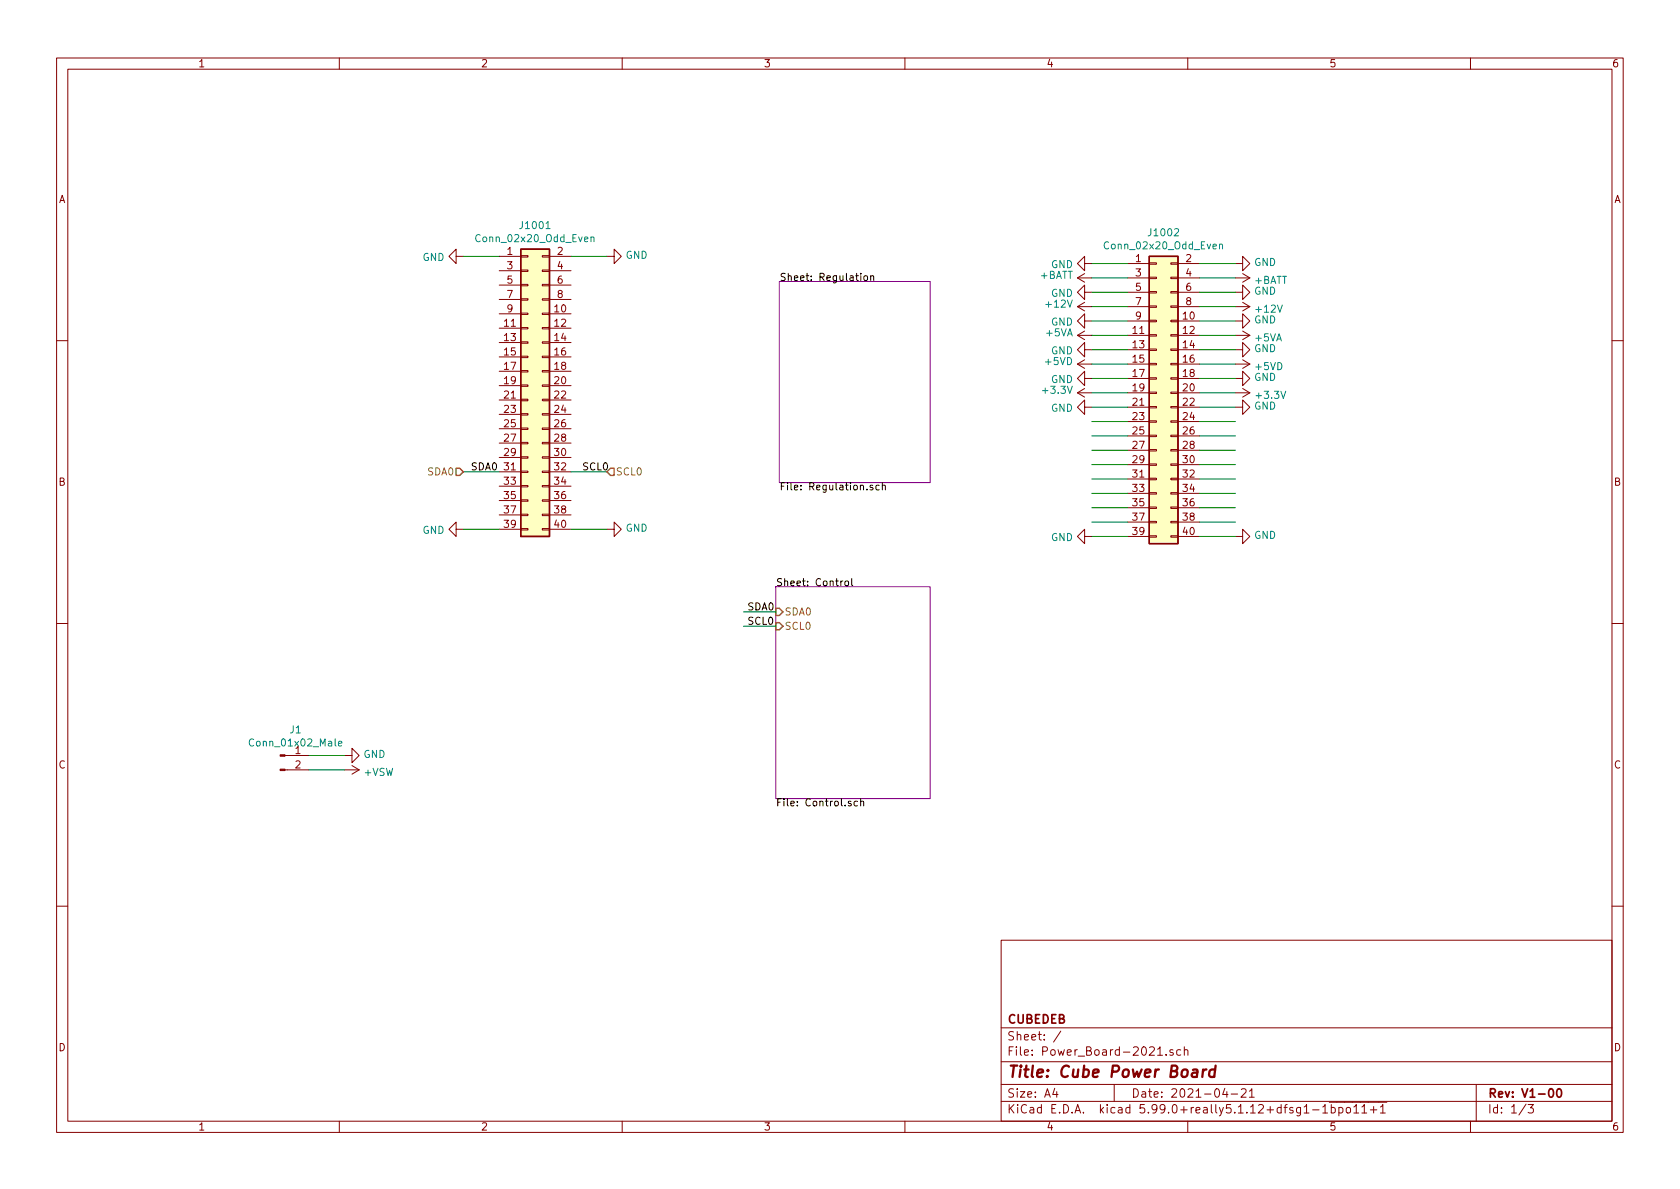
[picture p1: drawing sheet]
<svg xmlns="http://www.w3.org/2000/svg" width="297mm" height="210mm" viewBox="0 0 297 210" stroke-linecap="round" stroke-linejoin="round" font-family="sans-serif">
<g fill="none" stroke="#840000" stroke-width=".18">
<path d="M10 10.3h277v189.9h-277zM12 12.2h273v186.1h-273zM60 10.3v1.9M110 10.3v1.9M160 10.3v1.9M210 10.3v1.9M260 10.3v1.9M80.6 45.3v-1.2l-1.2 1.2 1.2 1.3v-1.3h1.3M88.3 45.3h3.8M88.3 55.5h3.8M88.3 58h3.8M88.3 47.9h3.8"/>
<path d="M88.3 50.4h3.8M88.3 53h3.8M92.1 57.9h1.2v.3h-1.2zM92.1 55.4h1.2v.2h-1.2zM92.1 52.8h1.2v.3h-1.2zM92.1 50.3h1.2v.2h-1.2zM92.1 47.7h1.2v.3h-1.2zM92.1 45.2h1.2v.3h-1.2zM95.9 57.9h1.3v.3h-1.3zM95.9 55.4h1.3v.2h-1.3zM95.9 52.8h1.3v.3h-1.3zM95.9 50.3h1.3v.2h-1.3z"/>
<path d="M95.9 47.7h1.3v.3h-1.3zM95.9 45.2h1.3v.3h-1.3zM97.2 45.3h3.8M97.2 55.5h3.8M97.2 58h3.8M97.2 47.9h3.8M97.2 50.4h3.8M97.2 53h3.8M107.3 45.3h1.3v-1.2l1.3 1.2-1.3 1.3v-1.3M190.5 59.3h2.5M190.5 59.3l1.3 .8M190.5 54.2h2.5"/>
<path d="M190.5 54.2l1.3 .8M190.5 49.1h2.5M190.5 49.1l1.3 .8M191.8 56.8v-1.3l-1.3 1.3 1.3 1.2v-1.2h1.2M191.8 51.7v-1.3l-1.3 1.3 1.3 1.3v-1.3h1.2M191.8 46.6v-1.3l-1.3 1.3 1.3 1.3v-1.3h1.2M191.8 58.5l-1.3 .8M191.8 53.5l-1.3 .7M191.8 48.4l-1.3 .7M199.4 59.3h3.8M199.4 54.2h3.8M199.4 49.1h3.8"/>
<path d="M199.4 46.6h3.8M199.4 56.8h3.8M199.4 51.7h3.8M203.2 59.2h1.3v.2h-1.3zM203.2 56.6h1.3v.3h-1.3zM203.2 54.1h1.3v.3h-1.3zM203.2 51.6h1.3v.2h-1.3zM203.2 49h1.3v.3h-1.3zM203.2 46.5h1.3v.2h-1.3zM207 59.2h1.3v.2h-1.3zM207 56.6h1.3v.3h-1.3zM207 54.1h1.3v.3h-1.3z"/>
<path d="M207 51.6h1.3v.2h-1.3zM207 49h1.3v.3h-1.3zM207 46.5h1.3v.2h-1.3zM208.3 59.3h3.8M208.3 54.2h3.8M208.3 49.1h3.8M208.3 46.6h3.8M208.3 56.8h3.8M208.3 51.7h3.8M218.4 46.6h1.3v-1.3l1.3 1.3-1.3 1.3v-1.3M218.4 56.8h1.3v-1.3l1.3 1.3-1.3 1.2v-1.2M218.4 51.7h1.3v-1.3l1.3 1.3-1.3 1.3v-1.3"/>
<path d="M218.4 59.3h2.6M218.4 54.2h2.6M218.4 49.1h2.6M219.7 58.5l1.3 .8M219.7 53.5l1.3 .7M219.7 48.4l1.3 .7M221 59.3l-1.3 .8M221 54.2l-1.3 .8M221 49.1l-1.3 .8M10 60.2h2M88.3 60.6h3.8M88.3 63.1h3.8"/>
<path d="M88.3 65.7h3.8M88.3 68.2h3.8M88.3 70.7h3.8M88.3 73.3h3.8M88.3 75.8h3.8M88.3 78.4h3.8M92.1 73.1h1.2v.3h-1.2zM92.1 75.7h1.2v.2h-1.2zM92.1 78.2h1.2v.3h-1.2zM92.1 70.6h1.2v.3h-1.2zM92.1 65.5h1.2v.3h-1.2zM92.1 63h1.2v.2h-1.2z"/>
<path d="M92.1 60.4h1.2v.3h-1.2zM92.1 68.1h1.2v.2h-1.2zM95.9 73.1h1.3v.3h-1.3zM95.9 75.7h1.3v.2h-1.3zM95.9 78.2h1.3v.3h-1.3zM95.9 70.6h1.3v.3h-1.3zM95.9 65.5h1.3v.3h-1.3zM95.9 63h1.3v.2h-1.3zM95.9 60.4h1.3v.3h-1.3zM95.9 68.1h1.3v.2h-1.3zM97.2 60.6h3.8M97.2 63.1h3.8"/>
<path d="M97.2 65.7h3.8M97.2 68.2h3.8M97.2 70.7h3.8M97.2 73.3h3.8M97.2 75.8h3.8M97.2 78.4h3.8M190.5 64.4l1.3 .7M190.5 64.4h2.5M190.5 69.5h2.5M190.5 69.5l1.3 .7M191.8 61.8v-1.2l-1.3 1.2 1.3 1.3v-1.3h1.2M191.8 66.9v-1.2l-1.3 1.2 1.3 1.3v-1.3h1.2"/>
<path d="M191.8 72v-1.3l-1.3 1.3 1.3 1.3v-1.3h1.2M191.8 63.6l-1.3 .8M191.8 68.7l-1.3 .8M199.4 64.4h3.8M199.4 61.8h3.8M199.4 66.9h3.8M199.4 69.5h3.8M199.4 72h3.8M199.4 74.5h3.8M199.4 77.1h3.8M199.4 79.6h3.8M203.2 74.4h1.3v.3h-1.3z"/>
<path d="M203.2 77h1.3v.2h-1.3zM203.2 79.5h1.3v.3h-1.3zM203.2 71.9h1.3v.2h-1.3zM203.2 66.8h1.3v.3h-1.3zM203.2 64.3h1.3v.2h-1.3zM203.2 61.7h1.3v.3h-1.3zM203.2 69.3h1.3v.3h-1.3zM207 74.4h1.3v.3h-1.3zM207 77h1.3v.2h-1.3zM207 79.5h1.3v.3h-1.3zM207 71.9h1.3v.2h-1.3zM207 66.8h1.3v.3h-1.3z"/>
<path d="M207 64.3h1.3v.2h-1.3zM207 61.7h1.3v.3h-1.3zM207 69.3h1.3v.3h-1.3zM208.3 64.4h3.8M208.3 61.8h3.8M208.3 66.9h3.8M208.3 69.5h3.8M208.3 72h3.8M208.3 74.5h3.8M208.3 77.1h3.8M208.3 79.6h3.8M218.4 61.8h1.3v-1.2l1.3 1.2-1.3 1.3v-1.3"/>
<path d="M218.4 66.9h1.3v-1.2l1.3 1.2-1.3 1.3v-1.3M218.4 72h1.3v-1.3l1.3 1.3-1.3 1.3v-1.3M218.4 64.4h2.6M218.4 69.5h2.6M219.7 63.6l1.3 .8M219.7 68.7l1.3 .8M221 64.4l-1.3 .7M221 69.5l-1.3 .7M285 60.2h2M80.6 93.6v-1.3l-1.2 1.3 1.2 1.3v-1.3h1.3M88.3 80.9h3.8M88.3 83.4h3.8"/>
<path d="M88.3 86h3.8M88.3 88.5h3.8M88.3 91.1h3.8M88.3 93.6h3.8M92.1 80.8h1.2v.2h-1.2zM92.1 83.3h1.2v.3h-1.2zM92.1 85.8h1.2v.3h-1.2zM92.1 88.4h1.2v.2h-1.2zM92.1 90.9h1.2v.3h-1.2zM92.1 93.5h1.2v.2h-1.2zM95.9 80.8h1.3v.2h-1.3zM95.9 83.3h1.3v.3h-1.3z"/>
<path d="M95.9 85.8h1.3v.3h-1.3zM95.9 88.4h1.3v.2h-1.3zM95.9 90.9h1.3v.3h-1.3zM95.9 93.5h1.3v.2h-1.3zM97.2 80.9h3.8M97.2 83.4h3.8M97.2 86h3.8M97.2 88.5h3.8M97.2 91.1h3.8M97.2 93.6h3.8M107.3 93.6h1.3v-1.3l1.3 1.3-1.3 1.3v-1.3M191.8 94.9v-1.3l-1.3 1.3 1.3 1.2v-1.2h1.2"/>
<path d="M199.4 82.2h3.8M199.4 84.7h3.8M199.4 87.2h3.8M199.4 89.8h3.8M199.4 92.3h3.8M199.4 94.9h3.8M203.2 82h1.3v.3h-1.3zM203.2 84.6h1.3v.2h-1.3zM203.2 87.1h1.3v.3h-1.3zM203.2 89.7h1.3v.2h-1.3zM203.2 92.2h1.3v.3h-1.3zM203.2 94.7h1.3v.3h-1.3z"/>
<path d="M207 82h1.3v.3h-1.3zM207 84.6h1.3v.2h-1.3zM207 87.1h1.3v.3h-1.3zM207 89.7h1.3v.2h-1.3zM207 92.2h1.3v.3h-1.3zM207 94.7h1.3v.3h-1.3zM208.3 82.2h3.8M208.3 84.7h3.8M208.3 87.2h3.8M208.3 89.8h3.8M208.3 92.3h3.8M208.3 94.9h3.8"/>
<path d="M218.4 94.9h1.3v-1.3l1.3 1.3-1.3 1.2v-1.2M10 110.3h2M285 110.3h2M50.4 136.1h4.2M50.4 133.6h4.2M61 133.6h1.2v-1.3l1.3 1.3-1.3 1.3v-1.3M61 136.1h2.5M62.2 135.4l1.3 .7M63.5 136.1l-1.3 .8M10 160.2h2M177 166.3h108v32h-108zM285 160.2h2"/>
<path d="M60 198.3v1.9M110 198.3v1.9M160 198.3v1.9M177 194.8h108M177 191.8h108M177 187.8h108M177 181.8h108M186.5 192.5l-.4 1h1M186.8 193v1M187.6 182.3l-1.3 2M197 191.8v3M204.7 185.5l.4-.4v1.5"/>
<path d="M204.7 186.6h.8M206.2 186.5v.1M207.4 185.7l-.4-.1-.2 .2 .1 .2 .5 .2v.3h-.6M208.8 185.7l-.5-.1-.2 .3v.6l.2 .1 .5-.1M209.4 185.7l.2-.1 .4 .1v.9M209.4 185.1v1.5M210 198.3v1.9M216.6 192.5l-.4 1h.9M216.9 193v1M217.7 193.5h1.1M219.5 192.7l.2-.2h.3l.3 .2v.3v.2l-.9 .8h.9M220.9 193l.4-.5v1.5"/>
<path d="M220.9 194h.9M230.6 196.8h.8M232.1 196.3h1.1M233.9 195.8l.4-.5v1.5M233.9 196.8h.8M235 194.9h10.2M235.4 195.9l.4-.1 .3 .3-.1 .6-.2 .1-.4-.1M235.4 195.3v1.5M236.7 195.9l.5-.1 .2 .3v.6l-.2 .1-.5-.1M236.7 195.8v1.5M238.1 196l.2-.2 .4 .2v.7l-.2 .1-.4-.1zM239.4 195.8l.4-.5v1.5"/>
<path d="M239.4 196.8h.8M240.8 195.8l.4-.5v1.5M240.8 196.8h.9M242.3 196.3h1.1M242.9 195.7v1.1M244.1 195.8l.4-.5v1.5M244.1 196.8h.8M260 198.3v1.9M261 191.8v6.5M269.8 195.2l-1.2 2M270.2 195.3h.9l-.5 .6 .4 .1v.7l-.2 .1-.6-.1"/>
</g>
<path d="M274 192.6l.2-.1a.8 .8 0 0 1 .5 .8 .8 .8 0 0 1-.5 .7 1 1 0 0 1-.2-1.4zM275.5 192.6l.1-.1a.8 .8 0 0 1 .5 .8 .8 .8 0 0 1-.5 .7 .97 .97 0 0 1-.1-1.4z" fill="none" stroke="#840000" stroke-width=".3"/>
<path d="M210.9 189.2h.8l-.1 1.2M211.7 189.6l-.7 .1a.4 .4 0 0 0-.3 .3 .4 .4 0 0 0 .2 .4l.7-.1M212.7 189.1l-.1 1.3M213.3 189.1a.54 .54 0 0 0-.6 .4M214.8 189.2a.68 .68 0 0 0-1 .3v.6l.1 .2 .2 .1 .6-.1M214.9 188.4l-.2 2" fill="none" stroke="#840000" stroke-width=".41"/>
<path d="M137.8 49.8h26.7v35.5h-26.7zM137.2 103.8h27.3v37.4h-27.3z" fill="none" stroke="#840084" stroke-width=".18"/>
<g fill="none" stroke="#000" stroke-width=".18">
<path d="M152.9 48.8h.3l.1 .1v.6l-.3 .1-.3-.2zM153.9 48.9l.2-.1h.3l.1 .8M153.9 48.8v.8M154.3 85.8h-.3l-.2 .2 .1 .2 .4 .1v.3h-.5M155.4 85.8h-.3l-.2 .2 .1 .6h.4M156 85.9l.2-.1h.3v.8M156 85.4v1.2M149 102.7l-.2 .1-.1 .2M149.5 102.8l.3-.1 .2 .2-.1 .6-.3 .1-.2-.2v-.4zM150.6 102.3v1.1l.2 .2M150.5 141.7h-.3l-.2 .2v.1l.5 .2v.3h-.5M151.6 141.7h-.3l-.3 .2 .1 .6h.5"/>
<path d="M152.2 141.8l.1-.1h.4v.8M152.2 141.2v1.3"/>
</g>
<path d="M80.6 82.8h.7l.6 .6-.6 .7h-.7zM107.9 82.8h.7v1.3h-.7l-.6-.7zM137.2 107.6h.6l.6 .6-.6 .6h-.6zM137.2 110.1h.6l.6 .6-.6 .7h-.6z" fill="none" stroke="#848400" stroke-width=".25"/>
<g fill="#ffffc2" stroke="#ffffc2" stroke-width=".18">
<path d="M203.2 45.3h5.1v50.8h-5.1z"/>
<path d="M92.1 44.1h5.1v50.8h-5.1z"/>
</g>
<path d="M92.1 44.1h5.1v50.8h-5.1zM203.2 45.3h5.1v50.8h-5.1z" fill="none" stroke="#840000" stroke-width=".25"/>
<path d="M96.5 40.4h.8M104.5 42l.2-.1 .3 .1v.7M104.5 41.9v.8M215.6 43.3l.2-.1h.3l.1 .8M215.6 43.2v.8M59.8 131.5l.7-.1-.1-.3h-.4l-.2 .2 .1 .6h.5" fill="none" stroke="#008484" stroke-width=".18"/>
<g fill="#840000" stroke="#840000" stroke-width=".18">
<path d="M49.5 136h.9v.3h-.9z"/>
<path d="M49.5 133.5h.9v.2h-.9z"/>
</g>
<g fill="none" stroke="#008400" stroke-width=".18">
<path d="M81.9 45.3h6.4M101 45.3h6.3M193 59.3h6.4M193 56.8h6.4M193 54.2h6.4M193 51.7h6.4M193 49.1h6.4M193 46.6h6.4M212.1 59.3h6.3M212.1 56.8h6.3M212.1 54.2h6.3M212.1 51.7h6.3"/>
<path d="M212.1 49.1h6.3M212.1 46.6h6.3M193 79.6h6.4M193 77.1h6.4M193 74.5h6.4M193 72h6.4M193 69.5h6.4M193 66.9h6.4M193 64.4h6.4M193 61.8h6.4M212.1 79.6h6.3M212.1 77.1h6.3"/>
<path d="M212.1 74.5h6.3M212.1 72h6.3M212.1 69.5h6.3M212.1 66.9h6.3M212.1 64.4h6.3M212.1 61.8h6.3M81.9 93.6h6.4M81.9 83.4h6.4M101 93.6h6.3M101 83.4h6.3M193 84.7h6.4M193 82.2h6.4"/>
<path d="M193 87.2h6.4M193 89.8h6.4M193 92.3h6.4M193 94.9h6.4M212.1 84.7h6.3M212.1 82.2h6.3M212.1 87.2h6.3M212.1 89.8h6.3M212.1 92.3h6.3M212.1 94.9h6.3M131.4 108.2h5.8M131.4 110.7h5.8"/>
<path d="M54.6 133.6h6.4M54.6 136.1h6.4"/>
</g>
<text font-size="2.8" fill="#840000" x="178" y="190.5">Title: Cube Power Board</text>
<g font-size="2.1" fill="#840000">
<text x="178" y="184">Sheet: /</text>
<text x="178" y="181">CUBEDEB</text>
<text x="178" y="186.7">File: Power_Board-2021.sch</text>
<text x="178" y="196.9">KiCad E.D.A. kicad 5.99.0+really5.1.12+dfsg1-1bpo11+1</text>
<text x="178" y="194.1">Size: A4</text>
<text x="200" y="194.1">Date: 2021-04-21</text>
<text x="263" y="194.1">Rev: V1-00</text>
<text x="263" y="196.9">Id: 1/3</text>
</g>
<g font-size="1.8" fill="#840000">
<text x="35" y="11.9">1</text>
<text x="85" y="11.9">2</text>
<text x="135" y="11.9">3</text>
<text x="185" y="11.9">4</text>
<text x="235" y="11.9">5</text>
<text x="285" y="11.9">6</text>
<text x="10.4" y="35.9">A</text>
<text x="285.4" y="35.9">A</text>
<text x="89.7" y="45.1">1</text>
<text x="89.7" y="47.6">3</text>
<text x="98.6" y="45.1">2</text>
<text x="98.6" y="47.6">4</text>
<text x="200.8" y="46.3">1</text>
<text x="209.7" y="46.3">2</text>
<text x="89.7" y="50.2">5</text>
<text x="89.7" y="52.7">7</text>
<text x="98.6" y="50.2">6</text>
<text x="98.6" y="52.7">8</text>
<text x="200.8" y="48.9">3</text>
<text x="200.8" y="51.4">5</text>
<text x="200.8" y="54">7</text>
<text x="209.7" y="48.9">4</text>
<text x="209.7" y="51.4">6</text>
<text x="209.7" y="54">8</text>
<text x="89.2" y="57.8">11</text>
<text x="89.7" y="55.2">9</text>
<text x="98.1" y="55.2">10</text>
<text x="98.1" y="57.8">12</text>
<text x="200.3" y="59">11</text>
<text x="200.8" y="56.5">9</text>
<text x="209.2" y="56.5">10</text>
<text x="209.2" y="59">12</text>
<text x="89.2" y="60.3">13</text>
<text x="89.2" y="62.9">15</text>
<text x="89.2" y="65.4">17</text>
<text x="98.1" y="60.3">14</text>
<text x="98.1" y="62.9">16</text>
<text x="98.1" y="65.4">18</text>
<text x="200.3" y="61.6">13</text>
<text x="200.3" y="64.1">15</text>
<text x="209.2" y="61.6">14</text>
<text x="209.2" y="64.1">16</text>
<text x="89.2" y="67.9">19</text>
<text x="89.2" y="70.5">21</text>
<text x="98.1" y="67.9">20</text>
<text x="98.1" y="70.5">22</text>
<text x="200.3" y="66.7">17</text>
<text x="200.3" y="69.2">19</text>
<text x="200.3" y="71.7">21</text>
<text x="209.2" y="66.7">18</text>
<text x="209.2" y="69.2">20</text>
<text x="209.2" y="71.7">22</text>
<text x="89.2" y="73">23</text>
<text x="89.2" y="75.6">25</text>
<text x="98.1" y="73">24</text>
<text x="98.1" y="75.6">26</text>
<text x="200.3" y="74.3">23</text>
<text x="200.3" y="76.8">25</text>
<text x="209.2" y="74.3">24</text>
<text x="209.2" y="76.8">26</text>
<text x="89.2" y="78.1">27</text>
<text x="89.2" y="80.6">29</text>
<text x="89.2" y="83.2">31</text>
<text x="98.1" y="78.1">28</text>
<text x="98.1" y="80.6">30</text>
<text x="98.1" y="83.2">32</text>
<text x="200.3" y="79.4">27</text>
<text x="200.3" y="81.9">29</text>
<text x="209.2" y="79.4">28</text>
<text x="209.2" y="81.9">30</text>
<text x="10.4" y="85.9">B</text>
<text x="89.2" y="85.7">33</text>
<text x="89.2" y="88.3">35</text>
<text x="98.1" y="85.7">34</text>
<text x="98.1" y="88.3">36</text>
<text x="200.3" y="84.4">31</text>
<text x="200.3" y="87">33</text>
<text x="200.3" y="89.5">35</text>
<text x="209.2" y="84.4">32</text>
<text x="209.2" y="87">34</text>
<text x="209.2" y="89.5">36</text>
<text x="285.4" y="85.9">B</text>
<text x="89.2" y="90.8">37</text>
<text x="89.2" y="93.3">39</text>
<text x="98.1" y="90.8">38</text>
<text x="98.1" y="93.3">40</text>
<text x="200.3" y="92.1">37</text>
<text x="200.3" y="94.6">39</text>
<text x="209.2" y="92.1">38</text>
<text x="209.2" y="94.6">40</text>
<text x="10.4" y="135.9">C</text>
<text x="52.2" y="133.3">1</text>
<text x="52.2" y="135.9">2</text>
<text x="285.4" y="135.9">C</text>
<text x="10.4" y="185.9">D</text>
<text x="285.4" y="185.9">D</text>
<text x="35" y="199.9">1</text>
<text x="85" y="199.9">2</text>
<text x="135" y="199.9">3</text>
<text x="185" y="199.9">4</text>
<text x="235" y="199.9">5</text>
<text x="285" y="199.9">6</text>
</g>
<g font-size="1.8" fill="#008484">
<text x="92.2" y="40.5">J1001</text>
<text x="203.3" y="41.8">J1002</text>
<text x="74.7" y="46.1">GND</text>
<text x="84.6" y="42.8">Conn_02x20_Odd_Even</text>
<text x="110.6" y="45.8">GND</text>
<text x="185.8" y="47.4">GND</text>
<text x="195.7" y="44.1">Conn_02x20_Odd_Even</text>
<text x="221.7" y="47">GND</text>
<text x="183.9" y="49.3">+BATT</text>
<text x="185.8" y="52.5">GND</text>
<text x="221.7" y="52.1">GND</text>
<text x="221.8" y="50.2">+BATT</text>
<text x="185" y="59.5">+5VA</text>
<text x="185.1" y="54.4">+12V</text>
<text x="185.8" y="57.6">GND</text>
<text x="221.7" y="57.2">GND</text>
<text x="222.2" y="55.3">+12V</text>
<text x="184.9" y="64.6">+5VD</text>
<text x="185.8" y="62.7">GND</text>
<text x="221.7" y="62.3">GND</text>
<text x="222" y="60.4">+5VA</text>
<text x="222.1" y="65.5">+5VD</text>
<text x="184.5" y="69.6">+3.3V</text>
<text x="185.8" y="67.7">GND</text>
<text x="221.7" y="67.4">GND</text>
<text x="222.3" y="70.5">+3.3V</text>
<text x="185.8" y="72.8">GND</text>
<text x="221.7" y="72.4">GND</text>
<text x="74.7" y="94.4">GND</text>
<text x="110.6" y="94">GND</text>
<text x="185.8" y="95.7">GND</text>
<text x="221.7" y="95.3">GND</text>
<text x="44.6" y="132">Conn_01x02_Male</text>
<text x="51.3" y="129.7">J1</text>
<text x="64.3" y="134">GND</text>
<text x="64.4" y="137.2">+VSW</text>
</g>
<g font-size="1.8">
<text x="137.8" y="49.7">Sheet: Regulation</text>
<text x="83.2" y="83.2">SDA0</text>
<text x="102.9" y="83.2">SCL0</text>
<text x="137.8" y="86.7">File: Regulation.sch</text>
<text x="132.1" y="107.9">SDA0</text>
<text x="137.2" y="103.7">Sheet: Control</text>
<text x="132.1" y="110.5">SCL0</text>
<text x="137.2" y="142.6">File: Control.sch</text>
</g>
<g font-size="1.8" fill="#848400">
<text x="75.7" y="84.1">SDA0</text>
<text x="108.8" y="84.1">SCL0</text>
<text x="138.7" y="108.8">SDA0</text>
<text x="138.7" y="111.4">SCL0</text>
</g>
</svg>
